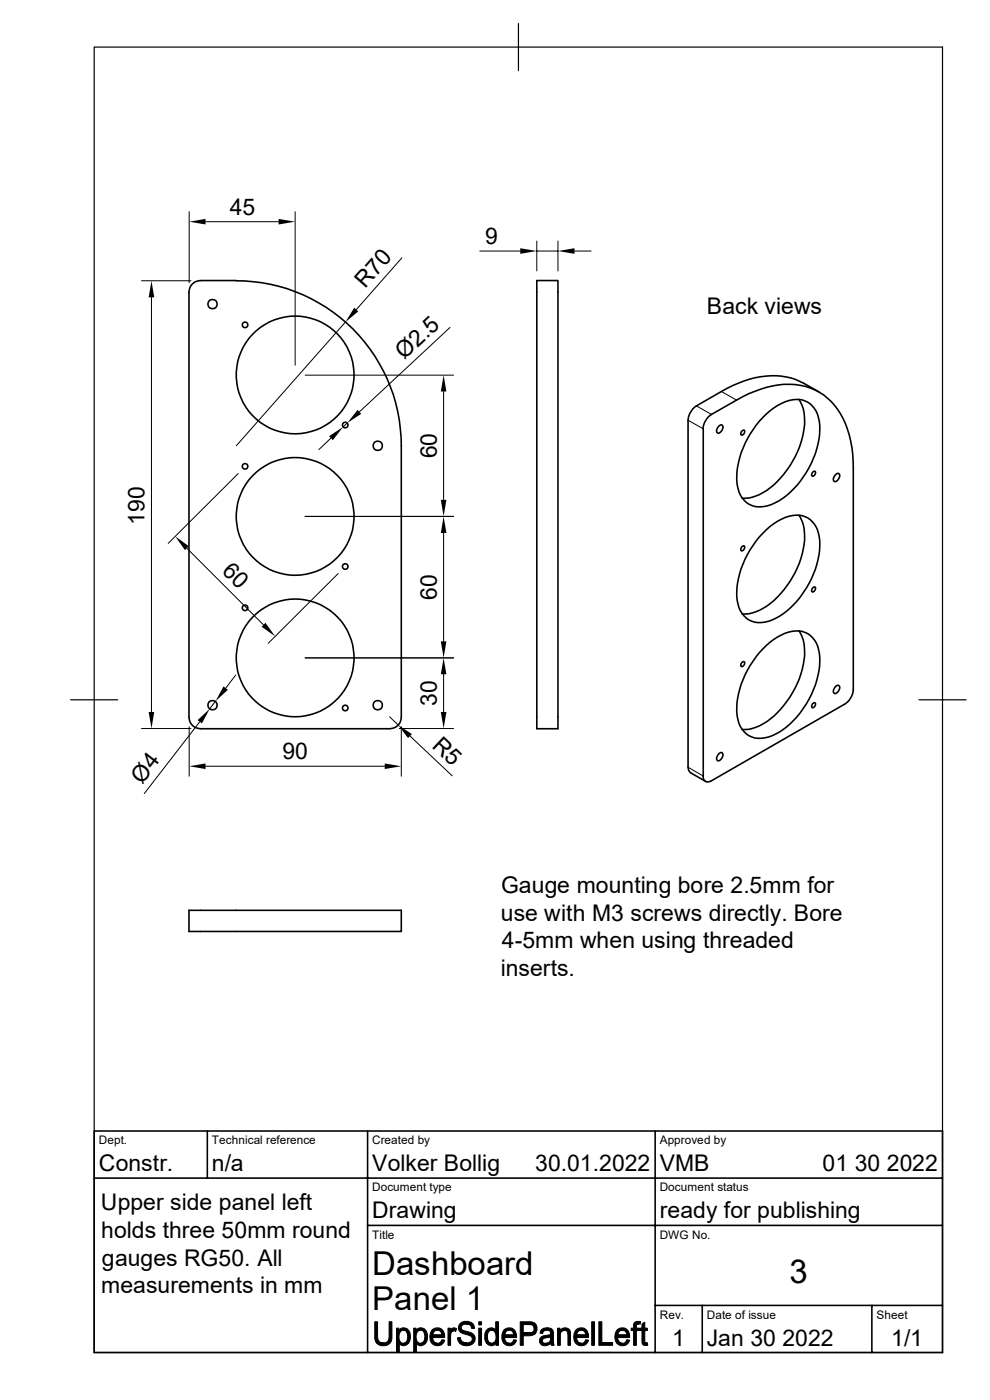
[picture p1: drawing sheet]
<svg xmlns="http://www.w3.org/2000/svg" width="210mm" height="297mm" viewBox="0 0 210 297" stroke-linecap="round" stroke-linejoin="round" font-family="sans-serif">
<g fill="none" stroke="#000" stroke-width=".34">
<path d="M50.1 59.5h-7.5a2.46 2.46 0 0 0-2.5 2.5v90.1a2.46 2.46 0 0 0 2.5 2.5h40a2.46 2.46 0 0 0 2.5-2.5v-57.5a35 35 0 0 0-35-35M113.9 59.5h4.5v95.1h-4.5zM149.1 91a4.1 4.1 0 0 1 1.8-3.1 52.9 52.9 0 0 1 9.2-4.9 15.4 15.4 0 0 1 13.6 .2 14.8 14.8 0 0 1 6.8 10.4l.4 2.7 .1 2.9v47.1a4.1 4.1 0 0 1-1.8 3.1l-28.3 16.3a1.09 1.09 0 0 1-1.2 .1 1.09 1.09 0 0 1-.6-1.2M149.2 91v73.6M152.6 90.3l.4-.2a.66 .66 0 0 1 .2 1.2l-.2 .2a.53 .53 0 0 1-.8 .4 .53 .53 0 0 1-.1-.9zM157.4 91.4l.3-.2a.57 .57 0 0 1 .2 .7 .57 .57 0 0 1-.7 .3zM161.8 88.6a10.5 10.5 0 0 1 7.7-3.8 5 5 0 0 1 4.3 4.7 18.4 18.4 0 0 1-5.4 14.2 10.5 10.5 0 0 1-7.7 3.8 5 5 0 0 1-4.3-4.7 18.4 18.4 0 0 1 5.4-14.2zM169.5 84.8a10.3 10.3 0 0 1 .7 8.2 19.9 19.9 0 0 1-8.4 11.5l-1.5 .7a5.9 5.9 0 0 1-2.9 .5M173.7 83.1a20.6 20.6 0 0 0-6.9-3.1 19.1 19.1 0 0 0-12.5 2.4l-6.6 3.7a4.1 4.1 0 0 0-1.7 3.1v73.6l.1 .7 .4 .4M157.4 116l.3-.2a.57 .57 0 0 1 .2 .7 .57 .57 0 0 1-.7 .3zM161.8 113.2a10.5 10.5 0 0 1 7.7-3.9 5 5 0 0 1 4.3 4.7 18.4 18.4 0 0 1-5.4 14.2 10.5 10.5 0 0 1-7.7 3.9 5 5 0 0 1-4.3-4.8 18.4 18.4 0 0 1 5.4-14.1zM169.5 109.3a10.3 10.3 0 0 1 .7 8.2 19.9 19.9 0 0 1-8.4 11.6l-1.5 .7a5.9 5.9 0 0 1-2.9 .5"/>
<path d="M172.4 100.2l.4-.3a.57 .57 0 0 1 .1 .8 .57 .57 0 0 1-.7 .2zM177.4 100.6l.4-.2a.66 .66 0 0 1 .1 1.2l-.1 .2a.53 .53 0 0 1-.8 .3 .53 .53 0 0 1-.1-.8zM161.8 137.7a10.5 10.5 0 0 1 7.7-3.8 5 5 0 0 1 4.3 4.7 18.4 18.4 0 0 1-5.4 14.2 10.5 10.5 0 0 1-7.7 3.8 5 5 0 0 1-4.3-4.7 18.4 18.4 0 0 1 5.4-14.2zM169.5 133.8a10.3 10.3 0 0 1 .7 8.2 19.9 19.9 0 0 1-8.4 11.6l-1.5 .7a5.9 5.9 0 0 1-2.9 .5M172.4 124.7l.4-.2a.57 .57 0 0 1 .1 .7 .57 .57 0 0 1-.7 .3zM152.6 159.8l.4-.2a.66 .66 0 0 1 .2 1.2l-.2 .2a.53 .53 0 0 1-.8 .4 .53 .53 0 0 1-.1-.9zM157.4 140.5l.3-.2a.57 .57 0 0 1 .2 .8 .57 .57 0 0 1-.7 .2zM172.4 149.3l.4-.2a.57 .57 0 0 1 .1 .7 .57 .57 0 0 1-.7 .2zM177.4 145.5l.4-.1a.66 .66 0 0 1 .1 1.1l-.1 .3a.53 .53 0 0 1-.8 .3 .53 .53 0 0 1-.1-.8zM146.5 164l3.2 1.8M40.1 193.1h45v4.5h-45zM20 239.9h179.9v47h-179.9z"/>
<path d="M44 239.9v10M78 239.9v47M139 239.9v47M20 249.9h179.9M78 260h121.9M139 276.9h60.9M149 276.9v10M185 276.9v10"/>
<circle cx="45.1" cy="64.5" r=".98"/>
<circle cx="52" cy="68.9" r=".59"/>
<circle cx="62.6" cy="79.5" r="12.5"/>
<circle cx="52" cy="98.9" r=".59"/>
<circle cx="73.2" cy="90.2" r=".59"/>
<circle cx="80.1" cy="94.6" r=".98"/>
<circle cx="62.6" cy="109.6" r="12.5"/>
<circle cx="52" cy="128.9" r=".59"/>
<circle cx="62.6" cy="139.6" r="12.5"/>
<circle cx="73.2" cy="120.2" r=".59"/>
<circle cx="45.1" cy="149.6" r=".98"/>
<circle cx="73.2" cy="150.2" r=".59"/>
<circle cx="80.1" cy="149.6" r=".98"/>
</g>
<g fill="none" stroke="#000" stroke-width=".21">
<path d="M30 59.6h10.5M40.1 44.9v15.1M43.6 47h15.5M62.6 44.9v32.6M85.3 54.7l-9.7 11M101.8 53.3h8.6M113.9 51.1v6.4M113.9 53.3h4.5M118.4 51.1v6.4M121.9 53.3h3.5M32.1 63.1v87.9M64.7 79.6h31.5"/>
<path d="M73.3 68.3l-23.2 26.3M95.5 69.5l-19.3 17.9M70.2 93l-2.6 2.4M73.7 89.7l-.9 .9M94.1 83.1v22.9M146 89.2l3.2 1.8M147.7 86.1l3.2 1.8M153 83.1l3.3 1.8M39.6 116.3l16.3 16.2M50.5 100.5l-14.8 14.8M64.7 109.6h31.5M94.1 113.1v23"/>
<path d="M64.7 139.6h31.5M71.8 121.7l-14.9 14.8M30 154.6h10.5M40.1 154.2v10.5M42.4 153.1l-11.8 15.3M45.7 148.8l-1.2 1.6M50 143.2l-2.1 2.8M82.6 152.1l1.8 1.7M84.7 154.6h11.5M85.1 154.2v10.5M87 156.2l8.9 8.4M94.1 143v8"/>
<path d="M43.6 162.6h38M146 162.8l3.2 1.8"/>
</g>
<path d="M20 10h179.9v276.9h-179.9zM110 5v10M15 148.5h10M194.9 148.5h10" fill="none" stroke="#000" stroke-width=".25"/>
<g fill="#000" stroke="#000" stroke-width=".21">
<path d="M79.5 280.4h.6v2.9a1.26 1.26 0 0 0 1.2 1.6h-1.4l-.2-.2-.2-.7z" fill-rule="evenodd"/>
<path d="M82.5 280.4h.6v2.9a1.88 1.88 0 0 1-1 2.1 1.88 1.88 0 0 1-2.2-.5h1.4a1.16 1.16 0 0 0 1.2-1.4z" fill-rule="evenodd"/>
<path d="M84.1 281.8h.5v.4l.6 .1a1.67 1.67 0 0 0 .2 2.7h1.2h-1.9v1.8h-.6z" fill-rule="evenodd"/>
<path d="M84.6 282.2h1z" fill-rule="evenodd"/>
<path d="M85 281.9a1.49 1.49 0 0 1 1.6 .2 1.49 1.49 0 0 1 .5 1.4l-.2 1-.3 .5h-1a1.6 1.6 0 0 0 .6-2.5l-.5-.3h-1z" fill-rule="evenodd"/>
<path d="M84.7 285h1.9a1.16 1.16 0 0 1-1.9 0z" fill-rule="evenodd"/>
<path d="M87.8 281.8h.5v.4l.6 .1a1.72 1.72 0 0 0 0 2.6l1.3 .1h-1.9v1.8h-.5z" fill-rule="evenodd"/>
<path d="M88.3 282.2h.9z" fill-rule="evenodd"/>
<path d="M88.4 282a1.4 1.4 0 0 1 1.7-.1 1.4 1.4 0 0 1 .6 1.5l-.1 .9-.3 .6-1.1 .1a1.56 1.56 0 0 0 .6-2.5l-.5-.3h-1z" fill-rule="evenodd"/>
<path d="M88.3 285h1.9a1.16 1.16 0 0 1-1.9 0z" fill-rule="evenodd"/>
<path d="M91.5 282.3l.2-.1h1.1a1.01 1.01 0 0 0-1 1.1h2.5v.5h-2.5l.3 .8 .7 .4h-1.1a2.39 2.39 0 0 1-.2-2.7z" fill-rule="evenodd"/>
<path d="M91.7 282.2a1.53 1.53 0 0 1 1.7-.4 1.53 1.53 0 0 1 .9 1.5h-2.5h1.9v-.2a.87 .87 0 0 0-.9-.9z" fill-rule="evenodd"/>
<path d="M91.7 285h1.3l.3-.1 .4-.7 .6 .1a1.57 1.57 0 0 1-2.6 .7z" fill-rule="evenodd"/>
<path d="M95 281.8h.5v.5h.7a.98 .98 0 0 0-.6 1.2v1.9h-.6z" fill-rule="evenodd"/>
<path d="M95.9 281.8l.4-.1 .6 .2-.3 .6-.3-.2h-.8z" fill-rule="evenodd"/>
<path d="M97.1 283.8h.6a1.17 1.17 0 0 0 1.3 1.1h-1.5l-.3-.4z" fill-rule="evenodd"/>
<path d="M97.6 280.8a2.06 2.06 0 0 1 2.7 .1h-1.4a.74 .74 0 0 0-.9 .4 .74 .74 0 0 0 .3 .9l.5 .2a1.87 1.87 0 0 1 2 1.7 1.98 1.98 0 0 1-3.3 .8h1.5a.85 .85 0 0 0 1.1-.5 .85 .85 0 0 0-.4-1.1h-.3a2.69 2.69 0 0 1-2.1-1.2l-.1-.5z" fill-rule="evenodd"/>
<path d="M98.9 280.9h1.4l.4 .9-.6 .1-.4-.8z" fill-rule="evenodd"/>
<path d="M101.6 281.8h.6v3.6h-.6z" fill-rule="evenodd"/>
<path d="M101.6 280.4h.6v.7h-.6z" fill-rule="evenodd"/>
<path d="M103.5 281.9l.4-.2h.6l.7 .5h-.9a1.52 1.52 0 0 0-.8 2.2l.5 .5 .3 .1h-1a2.47 2.47 0 0 1 .2-3.1z" fill-rule="evenodd"/>
<path d="M103.3 285l1.9-.1a1.16 1.16 0 0 1-1.9 .1z" fill-rule="evenodd"/>
<path d="M105.2 280.4h.5v5h-.5v-.5h-.6a1.69 1.69 0 0 0 0-2.7h-.3h.9z" fill-rule="evenodd"/>
<path d="M106.9 282.2h1.1h-.1a.95 .95 0 0 0-.8 1.1h2.5v.4l-2.5 .1v.5l.3 .5 .7 .2h-1.2a2.51 2.51 0 0 1 0-2.8z" fill-rule="evenodd"/>
<path d="M106.9 282.2a1.53 1.53 0 0 1 1.7-.4 1.53 1.53 0 0 1 1 1.5h-2.5h1.9v-.2l-.4-.7-.5-.2z" fill-rule="evenodd"/>
<path d="M106.9 285h1.3l.4-.2 .4-.6 .6 .1a1.54 1.54 0 0 1-1.2 1.2 1.54 1.54 0 0 1-1.5-.5z" fill-rule="evenodd"/>
<path d="M110.4 280.4h2.3l.7 .3 .3 .3h-2.7v1.8l2.6 .1-.9 .4-1.7 .1v2h-.6z" fill-rule="evenodd"/>
<path d="M112.2 281h1.5a1.79 1.79 0 0 1-.1 1.9l-2.6-.1h1.2a.91 .91 0 0 0 1.1-.9 .91 .91 0 0 0-1.1-.9z" fill-rule="evenodd"/>
<path d="M114.7 282.3l1.3-.1h-.2a.7 .7 0 0 0-.7 .7l-.5-.1z" fill-rule="evenodd"/>
<path d="M114.8 283.6h2l-.8 .2a.63 .63 0 0 0-.8 .3 .63 .63 0 0 0 .2 .8l1.4 .2a1.3 1.3 0 0 1-1.4 .4 1.3 1.3 0 0 1-.9-1.2z" fill-rule="evenodd"/>
<path d="M114.8 282.2a1.57 1.57 0 0 1 2.5 .2l.1 2.3 .2 .7h-.6l-.2-.5h-.7l.6-.4 .1-.9-1.8-.1 1.1-.2a.53 .53 0 0 0 .7-.4 .53 .53 0 0 0-.5-.7z" fill-rule="evenodd"/>
<path d="M115.7 285l1.1-.1v.2z" fill-rule="evenodd"/>
<path d="M118.3 281.8h.5v.5h.6l-.4 .3-.1 .4v2.4h-.6z" fill-rule="evenodd"/>
<path d="M118.8 282.3l1-.1z" fill-rule="evenodd"/>
<path d="M119 282a1.21 1.21 0 0 1 1.5-.2 1.21 1.21 0 0 1 .5 1.4v2.2h-.5l-.1-2.4a.63 .63 0 0 0-.6-.8h-.9z" fill-rule="evenodd"/>
<path d="M122 282.3l.2-.1h1.1a1.01 1.01 0 0 0-1 1.1h2.5v.5h-2.5l.3 .8 .8 .4h-1.2a2.39 2.39 0 0 1-.2-2.7z" fill-rule="evenodd"/>
<path d="M122.2 282.2a1.53 1.53 0 0 1 1.7-.4 1.53 1.53 0 0 1 .9 1.5h-2.5h1.9v-.2a.87 .87 0 0 0-.9-.9z" fill-rule="evenodd"/>
<path d="M122.2 285h1.3l.3-.1 .4-.7 .6 .1a1.55 1.55 0 0 1-2.6 .7z" fill-rule="evenodd"/>
<path d="M125.5 280.4h.6v5h-.6z" fill-rule="evenodd"/>
<path d="M127 280.4h.7v4.4h2.3v.6h-3z" fill-rule="evenodd"/>
<path d="M130.9 282.2h1.1l-.7 .4-.2 .7h2.5v.5h-2.6l.3 .8 .8 .4h-1.2a2.35 2.35 0 0 1 0-2.8z" fill-rule="evenodd"/>
<path d="M130.9 282.2a1.53 1.53 0 0 1 1.7-.4 1.53 1.53 0 0 1 1 1.5h-2.5h1.9l-.1-.2a.87 .87 0 0 0-.9-.9z" fill-rule="evenodd"/>
<path d="M130.9 285h1.3l.3-.1 .5-.7 .6 .1a1.55 1.55 0 0 1-2.7 .7z" fill-rule="evenodd"/>
<path d="M134.5 280.8l1 .1-.4 .1-.1 .8h.6v.5h-.6v3.1h-.6v-3.1h-.5v-.5h.5z" fill-rule="evenodd"/>
<path d="M134.6 280.6l.5-.3 .8 .1-.1 .5-1.3-.1z" fill-rule="evenodd"/>
<path d="M136.2 280.9l.6-.4v1.3h.5v.5h-.5v2.4l.3 .2h-.9v-.2v-2.4h-.4v-.5h.4z" fill-rule="evenodd"/>
<path d="M136.2 284.9h1.1l.1 .5-.4 .1a.64 .64 0 0 1-.8-.6z" fill-rule="evenodd"/>
</g>
<g fill="#000">
<path d="M40.1 47l3.5-.6v1.2zM59.1 46.4l3.5 .6-3.5 .6zM110.4 52.7l3.5 .6-3.5 .5zM118.4 53.3l3.5-.6v1.1zM32.1 59.6l.6 3.5h-1.2zM75.1 65.3l.9 .8-2.7 2.2zM69.8 92.5l3-1.9-2.2 2.8zM75.9 87l.7 .8-2.9 1.9zM94.1 79.6l.6 3.5h-1.2zM37.2 113.8l2.8 2.1-.8 .8zM93.5 106h1.2l-.6 3.6zM94.1 109.6l.6 3.5h-1.2z"/>
<path d="M56.3 132.1l2.1 2.9-2.9-2zM93.5 136.1h1.2l-.6 3.5zM31.5 151h1.2l-.6 3.6zM41.9 152.8l2.6-2.4-1.7 3.1zM47.4 145.6l.9 .7-2.6 2.5zM84.4 153.8l3 1.9-.8 .9zM94.1 139.6l.6 3.4h-1.2zM93.5 151h1.2l-.6 3.6zM40.1 162.6l3.5-.6v1.2zM81.6 162l3.5 .6-3.5 .6z"/>
</g>
<g font-size="7">
<text x="79" y="270.5">Dashboard</text>
<text x="167.5" y="272.2">3</text>
<text x="79" y="278">Panel 1</text>
</g>
<g font-size="4.9">
<text x="48.7" y="45.6">45</text>
<text x="103" y="51.8">9</text>
<text x="77.5" y="61.3" transform="rotate(-49 77.5 61.3)">R70</text>
<text x="149.9" y="66.7">Back views</text>
<text x="85.8" y="76.4" transform="rotate(-43 85.8 76.4)">Ø2.5</text>
<text x="92.7" y="97.2" transform="rotate(-90 92.7 97.2)">60</text>
<text x="30.6" y="111.3" transform="rotate(-90 30.6 111.3)">190</text>
<text x="46.9" y="121.5" transform="rotate(45 46.9 121.5)">60</text>
<text x="92.7" y="127.3" transform="rotate(-90 92.7 127.3)">60</text>
<text x="92.7" y="149.8" transform="rotate(-90 92.7 149.8)">30</text>
<text x="59.9" y="161.1">90</text>
<text x="91.5" y="158.4" transform="rotate(43 91.5 158.4)">R5</text>
<text x="30.1" y="166.5" transform="rotate(-52 30.1 166.5)">Ø4</text>
<text x="106.3" y="189.5">Gauge mounting bore 2.5mm for</text>
<text x="106.2" y="195.3">use with M3 screws directly. Bore</text>
<text x="106.5" y="201.2">4-5mm when using threaded</text>
<text x="106.2" y="207">inserts.</text>
<text x="21" y="248.5">Constr.</text>
<text x="45" y="248.5">n/a</text>
<text x="79" y="248.5">Volker Bollig</text>
<text x="113.5" y="248.5">30.01.2022</text>
<text x="140" y="248.5">VMB</text>
<text x="174.5" y="248.5">01 30 2022</text>
<text x="21.4" y="256.8">Upper side panel left</text>
<text x="21.5" y="262.6">holds three 50mm round</text>
<text x="79" y="258.4">Drawing</text>
<text x="140" y="258.4">ready for publishing</text>
<text x="21.6" y="268.5">gauges RG50. All</text>
<text x="21.5" y="274.3">measurements in mm</text>
<text x="142.6" y="285.6">1</text>
<text x="149.9" y="285.5">Jan 30 2022</text>
<text x="189.1" y="285.6">1/1</text>
</g>
<g font-size="2.5">
<text x="21" y="242.7">Dept.</text>
<text x="45" y="242.7">Technical reference</text>
<text x="78.9" y="242.7">Created by</text>
<text x="140" y="242.7">Approved by</text>
<text x="79" y="252.8">Document type</text>
<text x="139.9" y="252.8">Document status</text>
<text x="79" y="262.8">Title</text>
<text x="139.9" y="262.8">DWG No.</text>
<text x="140" y="279.7">Rev.</text>
<text x="149.9" y="279.7">Date of issue</text>
<text x="186" y="279.7">Sheet</text>
</g>
</svg>
